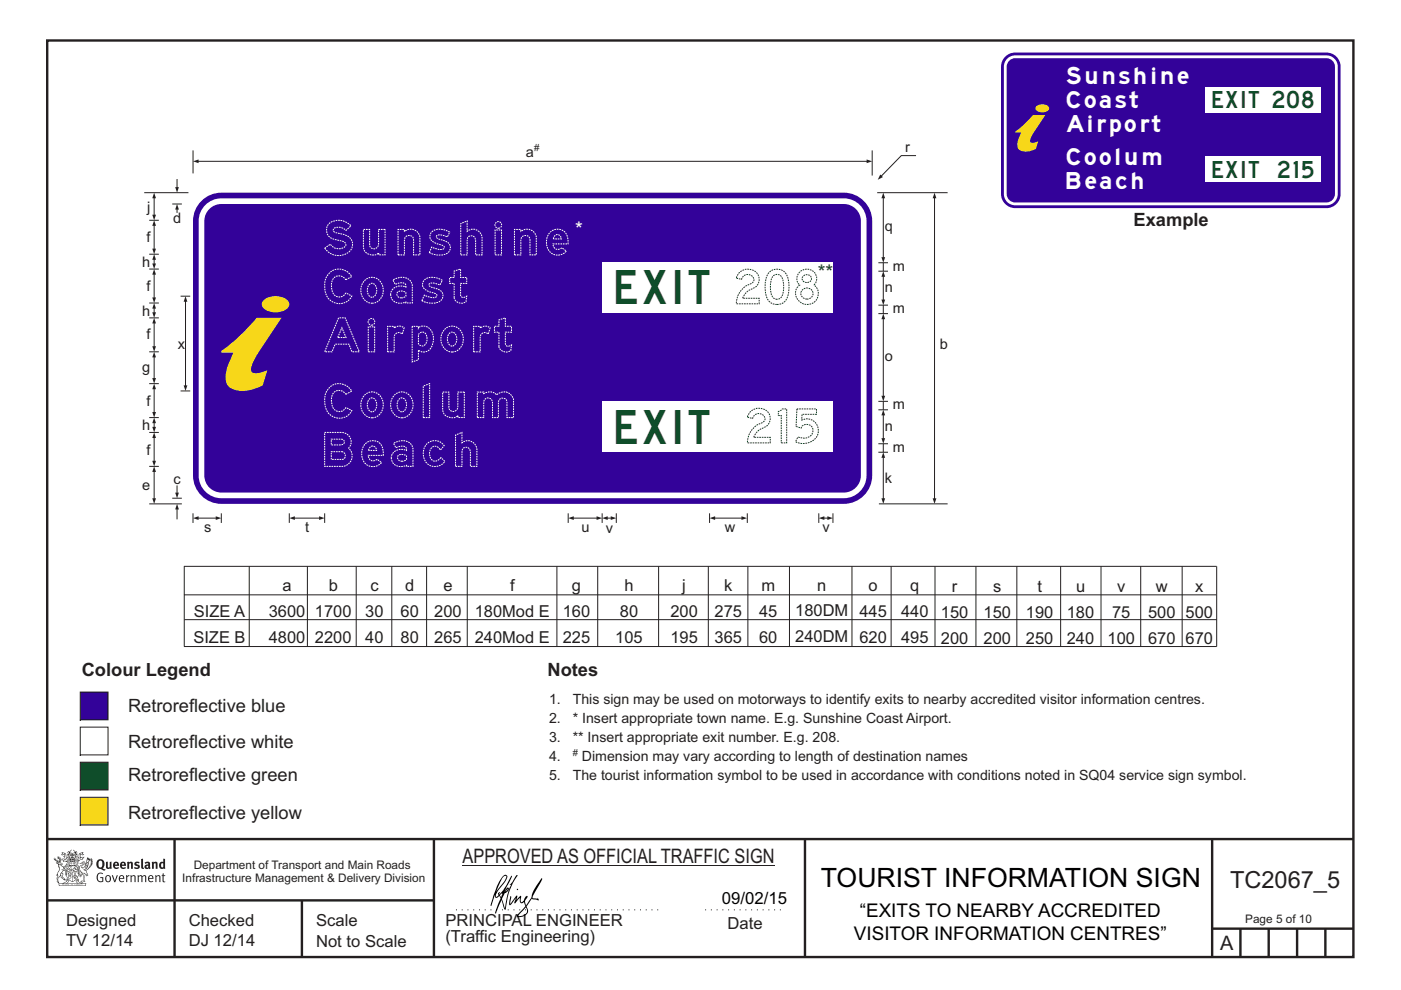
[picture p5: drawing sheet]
<svg xmlns="http://www.w3.org/2000/svg" width="297mm" height="210mm" viewBox="0 0 297 210" stroke-linecap="round" stroke-linejoin="round" font-family="sans-serif">
<g fill="none" stroke="#231f20" stroke-width=".51">
<path d="M10 8.6h276.9v194.4h-276.9zM10 178h277M37 178v25M92 178v25M170.7 177.9v25M257 178v25M10 191h82M64 191v12M257 197h30M263 197v6M269 197v6M275 197v6"/>
<path d="M281 197v6"/>
</g>
<path d="M96.7 193h43.3M149.5 193h16.8" fill="none" stroke="#231f20" stroke-width=".21" stroke-dasharray=".2 1" stroke-linecap="butt"/>
<path d="M98.1 183.5h66.1" fill="none" stroke="#231f20" stroke-width=".21"/>
<g fill="#231f20">
<path d="M21.1 182.6a.94 .94 0 0 0 .2 1.4 .84 .84 0 0 0 0-1.5zM20.7 182.5a.92 .92 0 0 1 1.2-.1 .92 .92 0 0 1 .2 1.2l-.3 .6 .6 .2-.1 .2-.6-.1a1.41 1.41 0 0 1-1.3-1.2z" fill-rule="evenodd"/>
<path d="M22.5 182.8l.4-.1v1.2l.1 .1 .3-.1v-1.1h.3l.1 1.4a1.26 1.26 0 0 1-1.2-.1z" fill-rule="evenodd"/>
<path d="M24.5 183.1l-.1 .3h.4l-.1-.3zM24.1 183a.66 .66 0 0 1 .9-.1 .66 .66 0 0 1 .2 .8h-.8v.2a.42 .42 0 0 0 .7 0l.1 .2a.79 .79 0 0 1-1.1 0 .79 .79 0 0 1 0-1.1z" fill-rule="evenodd"/>
<path d="M26 183.1l-.1 .3h.4l-.1-.3zM25.6 183a.66 .66 0 0 1 .9-.1 .66 .66 0 0 1 .2 .8h-.8v.2a.42 .42 0 0 0 .6 0l.2 .2a.79 .79 0 0 1-1.1 0 .79 .79 0 0 1 0-1.1z" fill-rule="evenodd"/>
<path d="M26.9 182.8l.4-.1v.2a.46 .46 0 0 1 .5-.1 .46 .46 0 0 1 .4 .4v1.1h-.4v-1l-.1-.2-.3 .1v1.1h-.4z" fill-rule="evenodd"/>
<path d="M28.6 183l.5-.3 .5 .2-.1 .2h-.5l-.1 .2a.56 .56 0 0 1 .7 .6 .56 .56 0 0 1-.8 .4l-.4-.1 .2-.3 .4 .1 .2-.1-.6-.4z" fill-rule="evenodd"/>
<path d="M29.9 182.2l.4-.1v1.8l.2 .4h-.3l-.2-.2z" fill-rule="evenodd"/>
<path d="M31.1 183.7v.3l.3-.1v-.3zM30.7 183a.67 .67 0 0 1 .6-.2 .67 .67 0 0 1 .5 .5l.1 .8-.2 .3-.2-.2a.5 .5 0 0 1-.7 0 .5 .5 0 0 1 0-.7l.6-.1v-.3l-.6 .1z" fill-rule="evenodd"/>
<path d="M32.2 182.8l.3-.1 .1 .2a.46 .46 0 0 1 .5-.1 .46 .46 0 0 1 .3 .4v1.1h-.4v-1l-.1-.2-.3 .1v1.1h-.4z" fill-rule="evenodd"/>
<path d="M34.3 183.1l-.1 .7 .2 .2 .2-.1v-.7zM34.6 182.1l.4 .1 .1 2.1-.4-.1a.71 .71 0 0 1-1-.6 .71 .71 0 0 1 .9-.7z" fill-rule="evenodd"/>
<path d="M20.8 185.3l.7-.2 .4 .2-.2 .1a.69 .69 0 0 0-.8 .1 .69 .69 0 0 0-.1 .9l.2 .4 .5 .1h.2v-.7h-.4l-.1-.2h.7v1a.96 .96 0 0 1-1.2-.1 .96 .96 0 0 1-.2-1.1z" fill-rule="evenodd"/>
<path d="M22.6 185.9a.57 .57 0 0 0-.1 .7 .57 .57 0 0 0 .6 .3 .7 .7 0 0 0-.2-1.1zM22.5 185.8a.69 .69 0 0 1 1.1 .6 .69 .69 0 0 1-1.1 .5 1.04 1.04 0 0 1 0-1.1z" fill-rule="evenodd"/>
<path d="M23.7 185.7l.2-.1 .4 1.3 .4-1.3h.3l-.6 1.5h-.2z" fill-rule="evenodd"/>
<path d="M25.6 185.8l-.2 .4h.7l-.2-.4zM25.4 185.8a.59 .59 0 0 1 .7-.1 .59 .59 0 0 1 .2 .7h-.9a.45 .45 0 0 0 .3 .5 .45 .45 0 0 0 .5-.1l.1 .1a.74 .74 0 0 1-1-.1 .74 .74 0 0 1 .1-1z" fill-rule="evenodd"/>
<path d="M26.7 185.7l.2-.1 .1 .2 .5-.2-.1 .3-.4 .2v1h-.2z" fill-rule="evenodd"/>
<path d="M27.6 185.7l.2-.1 .1 .2a.45 .45 0 0 1 .5-.2 .45 .45 0 0 1 .3 .4v1.1h-.2v-1.1l-.2-.2-.4 .2v1.1h-.2z" fill-rule="evenodd"/>
<path d="M29.1 185.7l.3-.1v.2l.4-.2 .4 .3 .3-.3a.37 .37 0 0 1 .5 .4v1.1h-.2v-1.1l-.2-.2-.4 .2v1.1h-.2v-1.1l-.2-.2-.4 .2v1.1h-.2z" fill-rule="evenodd"/>
<path d="M31.8 185.8l-.2 .4h.7l-.2-.4zM31.5 185.8a.59 .59 0 0 1 .8-.1 .59 .59 0 0 1 .2 .7h-.9a.45 .45 0 0 0 .3 .5 .45 .45 0 0 0 .5-.1l.1 .1a.74 .74 0 0 1-1-.1 .74 .74 0 0 1 0-1z" fill-rule="evenodd"/>
<path d="M32.9 185.7l.2-.1 .1 .2a.45 .45 0 0 1 .4-.2 .45 .45 0 0 1 .4 .4v1.1h-.2v-1.1l-.2-.2-.4 .2v1.1h-.3z" fill-rule="evenodd"/>
<path d="M34.5 185.3l.2-.1v.4h.4l-.1 .2h-.3v1v.1h.3l-.1 .2-.4-.1v-1.2h-.2v-.2h.2z" fill-rule="evenodd"/>
<path d="M13.2 180.9l.5 .1-.6 .3 .3-.3zM13.7 181.2l.3 .1 .1 1 .3-.5 .1 .5h-.2l-.1 .3-.7 .1v-.3l-.4-.1 .3-.1 .6 .2-.4-.7h.2zM13.2 180.7v.4l-.3 .2 .3 .1 .4-.2 .1 .4-.3 .2h.2l.2 .5-.4-.2-.4 .1 .5 .6 .2-.1 .8 .1-.6 .6 .2 .1 .6-.2-.1-.3 .3-.2h-.2l-.1 .4-.5 .2 .5-.7h-.5l.6-.2-.4 .1 .3-.3-.1-.6-.1-.1-.3 .5v-.2a.8 .8 0 0 0-.9-1.1z" fill-rule="evenodd"/>
<path d="M17 181.1l.5-.2-.3 .2 .4 .2zM16.8 181.2h.1l.1 .9 .3-.2 .4-.1-.3 .3v.2h-.4l-.3 .3-.1-.3-.3-.1 .1-.1-.1-.4 .4 .6 .1-.1zM16.3 181.5l-.1 .9 .4 .1h-.6l.6 .1-.2 .1h-.3l.4 .4h-.2v.3l-.5-.8 .5 1 .4-.6-.4-.2 .9-.5 .2 .1 .4-.5 .1-.2-.8 .2-.1-.7 .4 .2 .5-.2-.4-.2 .2-.2a.88 .88 0 0 0-1 1.2z" fill-rule="evenodd"/>
<path d="M15.5 182.9l.3 .2h-.2v.3v-.3h-.2l.2-.1z" fill-rule="evenodd"/>
<path d="M15.1 182.9l.2 .2h-.2v.3v-.3h-.2h.2z" fill-rule="evenodd"/>
<path d="M14.9 182.8h.9l.1 .7-.3 .1-.8-.1zM14.8 182.4l-.2 1.2h1.4l-.2-1.2-.1 .2h-.8z" fill-rule="evenodd"/>
<path d="M14.9 184.5v.2l.3-.1-.1-.2zM14.4 183.8l.2 .2-.3 .2v.5l.2 .1 .3-.1-.4-.4 .3 .1h.4l-.2-.4 .2-.2zM14.3 183.7h.9a.5 .5 0 0 0 .1 .8l-.3 .3a.47 .47 0 0 1-.7-.1 .47 .47 0 0 1 0-.6l.1-.1z" fill-rule="evenodd"/>
<path d="M15.6 184.2l.1-.1a.33 .33 0 0 1 .5-.2 .33 .33 0 0 1 .1 .5l-.3-.1 .2-.2h-.4l-.1 .1h.2l.1 .3h.3v.2h-.6l.1-.1-.3-.1zM15.5 184.2l-.1 .4h.2l-.1 .2h.9v-.2a.44 .44 0 0 0 0-.7 .44 .44 0 0 0-.7 .1z" fill-rule="evenodd"/>
<path d="M15.7 185.7l.4 .1zM15.9 185.2l.1 .4h-.2zM15.9 185.1l-.3 .7-.3 .2a.98 .98 0 0 1 1.1 .1z" fill-rule="evenodd"/>
<path d="M15.6 186l.3 .2v-.2h.2l-.2 .5v-.2l-.3 .1 .2-.2z" fill-rule="evenodd"/>
<path d="M15 185.3l.1 .1-.2 .3zM14.6 185.9h.4a.22 .22 0 0 1-.2 .3 .22 .22 0 0 1-.2-.3zM14.5 185.3l.2 .4zM14.6 185.8l.4 .1zM14.7 185.2l.2 .1-.1 .4zM14.4 185.2l.1 .5a.36 .36 0 0 0 0 .5 .36 .36 0 0 0 .5 0 .36 .36 0 0 0 .1-.5 .41 .41 0 0 0-.1-.5 .41 .41 0 0 0-.6 0z" fill-rule="evenodd"/>
<path d="M14.6 184.1l.2 .2z" fill-rule="evenodd"/>
<path d="M18.3 183.4l.1-.1v.4l-.5 .4z" fill-rule="evenodd"/>
<path d="M17.5 182.9l.2-.1 .3 .2-.7 .8-.1 .3 .3 .1a1.07 1.07 0 0 0 .7-.9l.4-.3v.2a1.36 1.36 0 0 1-1 1.3 1.32 1.32 0 0 0 1.2-1.6l.5-.7-.2 .5 .4-.2-.4 .4 .4-.2-.4 .4h.4l-.5 .2h.4l-.4 .2h.4l-.4 .1 .1 .1h-.2l.1 .2-.2 .1a.82 .82 0 0 1-1 .6l.3 .1 .5 .9-.3 .1-.2-.4-.4-.2 .1 1.8 .2 .1-.6 .2-.2-.2 .5-.1v-.2a2.24 2.24 0 0 0-.7-2.1v-.3a.69 .69 0 0 1 .6-.9l.1-.2zM16.6 184.5l.5 1.3 .1-.8 .2 .3-.3 .7-.4-.8h-.1l.1-.2zM18.5 182.2l.1 .3 .2-.2v.3l.2-.3v.2l-.8 .6zM16.8 183.2l.7-.1 .1 .2a.87 .87 0 0 0-.8 .6 .87 .87 0 0 0 .2 .9l.2 .4-.1 .5-.3-1.1-.2-.1-.1 .1 .1 .2-.2 .4 .3 .1 .2 .7h.3l.3-.6a1.62 1.62 0 0 1 .1 1.4h-.3l-.2 .3h.2l.1 .2 .2-.2h.5l-.2-.3-.1-1.5 .2 .1a.4 .4 0 0 0 .2 .3 .4 .4 0 0 0 .5 0l-.5-1 .8-.6 .1-.3h.3l-.1-.1 .3-.3h-.2l.2-.3-.1 .1 .1-.3-.1 .1 .1-.4h-.1l.1-.3v-.1l-.2 .2-.1-.4-.2 .4-.1-.4-.1 .2-.2-.3v.3l-.2-.4-.4 1.6a.58 .58 0 0 1-.8 .6l.7-.8v-.4h-.4z" fill-rule="evenodd"/>
<path d="M18.2 185.4l.3 .1z" fill-rule="evenodd"/>
<path d="M12.5 187.4h5.7l-.1 .4h-5.5zM13.5 187.4l.5-.3 .4-.4v.1l.1 .1-.3 .4zM14 186.6l.3-.1-.2 .3zM16.3 186.7l.4 .4 .5 .3h-.6l-.3-.3-.1-.2zM16.4 186.5l.2 .1-.1 .2zM12.4 187.4l.1 .5h5.7l.1-.5-.8-.1-.6-.2-.3-.2 .1-.5a.47 .47 0 0 0-.6 .4 .47 .47 0 0 0 .4 .6h-2.3a.47 .47 0 0 0 .4-.6 .47 .47 0 0 0-.6-.4l.1 .5-.3 .2-.6 .2z" fill-rule="evenodd"/>
<path d="M13.3 187.6v.1zM13.3 187.5l-.1 .3h.2z" fill-rule="evenodd"/>
<path d="M13.5 187.5l.1 .2 .1-.2v.2z" fill-rule="evenodd"/>
<path d="M13.9 187.5l.1 .2zM13.8 187.5v.3l.2-.1v-.1z" fill-rule="evenodd"/>
<path d="M14.2 187.6l.1 .1zM14.2 187.5l-.1 .3h.3z" fill-rule="evenodd"/>
<path d="M14.4 187.5h.2l.1 .3h-.3z" fill-rule="evenodd"/>
<path d="M15.1 187.6v.1zM15.1 187.5l-.1 .3h.2z" fill-rule="evenodd"/>
<path d="M15.3 187.5h.2l-.1 .3z" fill-rule="evenodd"/>
<path d="M15.8 187.5h.2l-.1 .3z" fill-rule="evenodd"/>
<path d="M16.1 187.5l.1 .3z" fill-rule="evenodd"/>
<path d="M16.3 187.5l.1 .2zM16.3 187.5v.3l.2-.1v-.1z" fill-rule="evenodd"/>
<path d="M16.6 187.5h.2v.3h-.2z" fill-rule="evenodd"/>
<path d="M16.9 187.5l.1 .3h-.1z" fill-rule="evenodd"/>
<path d="M17.1 187.5l.1 .3z" fill-rule="evenodd"/>
<path d="M17.3 187.5l.1 .3z" fill-rule="evenodd"/>
<path d="M14.9 182.1a.71 .71 0 0 1 .9 .1zM15.6 182.2l.2 .2zM15 182.2l.3 .1zM14.8 182.3l.1 .1zM15.2 181.9h.3zM15.2 181.3h.1v.2zM15.2 181h.2v.2zM15.3 181.6l.1 .2h-.2zM15.4 181.3l.1 .2zM15 181.3l.1 .1-.1 .1zM15.6 181.3h.1v.2zM14.4 180.6l-.3 .3 .5-.2v.4h-.3l-.1 .6 .2-.5 .3 .9v.4h1.2v-.4l.4-.9 .2 .3-.2-.5-.2 .1v-.4l.4 .2-.3-.4-.2 .3-.5-.6v.1a.41 .41 0 0 1 .3 .3 .41 .41 0 0 1-.1 .5l.1-.2a1 1 0 0 1 0 1.1l-.2-.1-.1-.3h.4l-.2-.2 .2-.3-.3 .1v-.4l-.3 .2-.2-.2 .1 .4-.4-.1 .1 .3-.1 .2h.4l-.1 .3-.3 .1a.93 .93 0 0 1 .1-1.1l.1 .3v-.4h-.2l.4-.6-.5 .5-.1-.2z" fill-rule="evenodd"/>
<path d="M12.4 183.4l.4 .1 .6 .5v.2a.83 .83 0 0 1 .6 1.2v-.2a.75 .75 0 0 0-1-.8l.4 .2-.6 .7-.1 .5a.95 .95 0 0 0-.3 1.3l-.1-.1a.77 .77 0 0 1 .1-1.1l-.1-.5-.1 .1 .2-.5a1.31 1.31 0 0 0 0-1.6zM13 185.2l.3 .1-.1 .8 .5 .4-.2-.1a.68 .68 0 0 1-.6-.8zM12.1 183a.68 .68 0 0 1 1 .3l-.5 .1-.1-.3zM11.4 182.1a1.19 1.19 0 0 0 1 .8h-.5l.4 .4 .1 .6a.9 .9 0 0 1-.2 1.2l-.3 .5h.3v.2a1.04 1.04 0 0 0-.1 1.2l.2 .3 .3-.1-.1-.1a.8 .8 0 0 1 .2-1.2l.1-.2a.89 .89 0 0 0 1.1 .9l-.6-.6 .1-.8-.3-.1 .4-.5 .4 .3 .1 .8a1.01 1.01 0 0 0-.3-1.4l.3-.6-.4 .4a.41 .41 0 0 1 .4-.5h-.1l-.5 .2-.5-.4h.3a.5 .5 0 0 0-.5-.5l.3-.4-.3 .2 .3-.4-.1-.3-.1 .4-.1-.6-.1 .3-.1-.5-.1 .3-.3-.2 .3 .3-.3-.1a.62 .62 0 0 1 .5 .9l-.1-.4v.4l-.3-.1v-.4l-.1 .3-.1-.3-.1 .2-.1-.5-.1 .3-.1-.4v.4z" fill-rule="evenodd"/>
<path d="M12.6 183.1l.1-.1 .2 .2z" fill-rule="evenodd"/>
<path d="M14 183.6h2.7v1l-.1-.9h-2.5v1.2h2.5v-.3v.6v-.2h-1.2v1.9a2.13 2.13 0 0 0 1.3-1.7 1.69 1.69 0 0 1-1.6 1.8l-.6-.4-.4-.6-.1-1.2v.6l.4 .8 .9 .7v-1.9h-1.2z" fill-rule="evenodd"/>
<circle cx="17.7" cy="182.9" r=".08"/>
</g>
<g fill="#000">
<path d="M107.5 188.6l.2-.1-.5 .6zM106.3 189.5l.3 .1-.3 .7-.3-.4zM106.8 185.9l.5-.1a9.3 9.3 0 0 1-2 3.2l-.1 .2 1-2.5zM106.5 185.9a14.7 14.7 0 0 0-2.2 5l-.3 1.1 .1 .2 .8-2.4a.42 .42 0 0 0 .2 .6 .42 .42 0 0 0 .6-.2l.2-.2 .2 .5-1.1 3.2h.2l1.1-2.8 .6 1.9 .2 .2 .2-.5a13.5 13.5 0 0 1 2-6.2l.4-.6-.1-.1-1.6 2.1 .4-.1a14.9 14.9 0 0 0-1.3 5.1l-.4-1.2a1.39 1.39 0 0 1 .2-1.8l.1-.2a.92 .92 0 0 0 .8-1.2 .75 .75 0 0 0-.7 .7l-.2 .2 1.6-3.4-.1-.1-.4 .7a10.5 10.5 0 0 1-2.2 3.3l.2-.4a.32 .32 0 0 0-.4 .1 .32 .32 0 0 0 .1 .5l-.5 .3a3.2 3.2 0 0 1 1.1-2.2l.5-.6a2.49 2.49 0 0 0 .7-1.7l-.3-.2z" fill-rule="evenodd"/>
<path d="M109.6 188.5l.3 .3h-.3z" fill-rule="evenodd"/>
<path d="M111.5 192.4a1.15 1.15 0 0 1 .1 1.3 1.15 1.15 0 0 1-1.2 .6h-.5zM108.1 190.1l-.2 1.6 .3 .3 1.2-1.5-.3 1.1 1.1-1.2a.94 .94 0 0 0 .4 1.2l.5-.3 .3 .9-1.2 1.3a.98 .98 0 0 0-.5 1 1.9 1.9 0 0 0 2.3-1.3l-.1-.3a1.02 1.02 0 0 1 .3-1.4l.5-.9 1.5 .3-.2-.5v.3l-1.1-.2v-.3l2-3.5 .1-.3-.1-.1-1.8 2.7a6.6 6.6 0 0 1-1.5 3l-.2-.2a1.01 1.01 0 0 1 .4-1.4l.1-.3-.3-.1-.3 .4-.2 .6-.5 .4-.2-.4 .1-.9-.2-.1-.8 .9 .2-.9-.1-.1-1.4 1.8 .2-1.4v-.2z" fill-rule="evenodd"/>
</g>
<path d="M17 146.8v5.9h5.9v-5.9z" fill-rule="evenodd" fill="#330299" stroke="#231f20" stroke-width=".21"/>
<path d="M17 154.2v5.9h5.9v-5.9z" fill-rule="evenodd" fill="#fff" stroke="#231f20" stroke-width=".21"/>
<path d="M17 169.1v5.9h5.9v-5.9z" fill-rule="evenodd" fill="#f7d719" stroke="#231f20" stroke-width=".21"/>
<path d="M17 161.7v5.9h5.9v-5.9z" fill-rule="evenodd" fill="#0f4d2a" stroke="#231f20" stroke-width=".21"/>
<g fill="none" stroke="#231f20" stroke-width=".21">
<path d="M39 120.1h218.9M39 126.2h218.9M39.1 120.1v17M39.1 131.4h218.9M52.8 120.1v17M65.2 120.1v17M75.5 120.1v17M83.1 120.1v17M90.4 120.1v17M99.1 120.1v17M118.1 120.1v17M126.7 120.1v17"/>
<path d="M139.6 120.1v17M150.2 120.1v17M158.6 120.1v17M167.4 120.1v17M180.6 120.1v17M188.9 120.1v17M198.2 120.1v17M206.9 120.1v17M215.6 120.1v17M224.9 120.1v17M233.4 120.1v17M241.9 120.1v17"/>
<path d="M250.6 120.1v17M258 120.1v17h-219"/>
</g>
<path d="M42.7 42.6a6 6 0 0 1 4.2-1.7h132a6 6 0 0 1 6 6v54a6 6 0 0 1-6 6h-132a6 6 0 0 1-6-6v-54a6 6 0 0 1 1.8-4.3z" fill-rule="evenodd" fill="#330299"/>
<path d="M43.8 43.2a4.8 4.8 0 0 1 3.1-1.1h132a4.8 4.8 0 0 1 4.8 4.8v54a4.8 4.8 0 0 1-4.8 4.8h-132a4.8 4.8 0 0 1-4.8-4.8v-54a4.8 4.8 0 0 1 1.7-3.7z" fill-rule="evenodd" fill="#fff"/>
<path d="M44.4 44.3a3.6 3.6 0 0 1 2.5-1h132a3.6 3.6 0 0 1 3.6 3.6v54a3.6 3.6 0 0 1-3.6 3.6h-132a3.6 3.6 0 0 1-3.6-3.6v-54a3.6 3.6 0 0 1 1.1-2.6z" fill-rule="evenodd" fill="#330299"/>
<g fill="#fff">
<path d="M127.7 85.1h48.9v10.8h-48.9z"/>
<path d="M127.7 55.7h48.9v10.8h-48.9z"/>
</g>
<path d="M46.9 74.4a38.5 38.5 0 0 0 7.6-7h5.2l-5.7 8.7a3.4 3.4 0 0 0-.6 2.8 3 3 0 0 0 2.8-.2l.5-.2-1 3.3a7.4 7.4 0 0 1-6.9 .5 3.1 3.1 0 0 1-.9-3.4l.5-1.5 1.1-2.6h-2.6zM55.8 63.8a4.1 4.1 0 0 1 5.2 0 1.32 1.32 0 0 1-.8 2.1 4.1 4.1 0 0 1-4.4-.6 1.1 1.1 0 0 1 0-1.5z" fill-rule="evenodd" fill="#f7d719"/>
<path d="M39.3 63.8v18.1M38.3 82.9h2" fill="none" stroke="#231f20" stroke-width=".21"/>
<g fill="#231f20">
<path d="M38.9 81.7h.8l-.4 1.2z"/>
<path d="M39.3 62.8l.4 1.2h-.8z"/>
</g>
<path d="M40.9 31.9v4.9M41.9 34.2h142M38.3 62.8h2" fill="none" stroke="#231f20" stroke-width=".21"/>
<g fill="#231f20">
<path d="M40.9 34.2l1.2-.4v.8z"/>
<path d="M183.7 33.8l1.2 .4-1.2 .4z"/>
</g>
<path d="M194.2 33h-3.1l-4.3 4.4" fill="none" stroke="#231f20" stroke-width=".21"/>
<path d="M186.6 37l.6 .6-1.1 .5z" fill="#231f20"/>
<path d="M184.9 31.9v5.3M186 40.9h14.9M187.3 67.5v16.6" fill="none" stroke="#231f20" stroke-width=".21"/>
<g fill="#231f20">
<path d="M187.3 66.5l.4 1.2h-.8z"/>
<path d="M186.9 83.9h.8l-.4 1.2z"/>
</g>
<path d="M187.3 96.9v9" fill="none" stroke="#231f20" stroke-width=".21"/>
<g fill="#231f20">
<path d="M187.3 95.9l.4 1.2h-.8z"/>
<path d="M186.9 105.7h.8l-.4 1.2z"/>
</g>
<path d="M187.3 41.9v12.8" fill="none" stroke="#231f20" stroke-width=".21"/>
<g fill="#231f20">
<path d="M187.3 40.9l.4 1.2h-.8z"/>
<path d="M186.9 54.5h.8l-.4 1.2z"/>
</g>
<path d="M198.1 41.9v64" fill="none" stroke="#231f20" stroke-width=".21"/>
<g fill="#231f20">
<path d="M198.1 40.9l.4 1.2h-.8z"/>
<path d="M197.7 105.7h.8l-.4 1.2z"/>
</g>
<path d="M31.6 57.1h2.1M31.6 67.4h2.1M31.6 91.7h2.1M32.7 99.9v6M186.3 106.9h14.6" fill="none" stroke="#231f20" stroke-width=".21"/>
<g fill="#231f20">
<path d="M32.3 105.7h.8l-.4 1.2z"/>
<path d="M32.7 98.9l.4 1.2h-.8z"/>
</g>
<path d="M37.5 103v1.7" fill="none" stroke="#231f20" stroke-width=".21"/>
<path d="M37.1 104.5h.8l-.4 1.2z" fill="#231f20"/>
<path d="M36.5 105.7h2.1M37.5 107.9v2.3" fill="none" stroke="#231f20" stroke-width=".21"/>
<path d="M37.5 106.9l.4 1.2h-.8z" fill="#231f20"/>
<path d="M37.5 38v1.9" fill="none" stroke="#231f20" stroke-width=".21"/>
<path d="M37.1 39.7h.8l-.4 1.2z" fill="#231f20"/>
<path d="M37.5 44.3v.9" fill="none" stroke="#231f20" stroke-width=".21"/>
<path d="M37.5 43.3l.4 1.2h-.8z" fill="#231f20"/>
<path d="M36.5 43.3h2.1M32.7 89.6v1.1M31.6 106.9h7" fill="none" stroke="#231f20" stroke-width=".21"/>
<g fill="#231f20">
<path d="M32.3 90.5h.8l-.4 1.2z"/>
<path d="M32.7 88.6l.4 1.2h-.8z"/>
</g>
<path d="M32.7 65.3v1.1" fill="none" stroke="#231f20" stroke-width=".21"/>
<g fill="#231f20">
<path d="M32.3 66.2h.8l-.4 1.2z"/>
<path d="M32.7 64.3l.4 1.2h-.8z"/>
</g>
<path d="M32.7 54.9v1.2" fill="none" stroke="#231f20" stroke-width=".21"/>
<g fill="#231f20">
<path d="M32.3 55.9h.8l-.4 1.2z"/>
<path d="M32.7 53.9l.4 1.2h-.8z"/>
</g>
<path d="M31.6 74.6h2.1M31.6 98.9h2.1M32.7 92.7v5.2" fill="none" stroke="#231f20" stroke-width=".21"/>
<g fill="#231f20">
<path d="M32.3 97.7h.8l-.4 1.2z"/>
<path d="M32.7 91.7l.4 1.2h-.8z"/>
</g>
<path d="M32.7 68.4v5.2" fill="none" stroke="#231f20" stroke-width=".21"/>
<g fill="#231f20">
<path d="M32.3 73.4h.8l-.4 1.2z"/>
<path d="M32.7 67.4l.4 1.2h-.8z"/>
</g>
<path d="M30.6 40.9h9.4M32.7 41.9v3.8" fill="none" stroke="#231f20" stroke-width=".21"/>
<g fill="#231f20">
<path d="M32.7 40.9l.4 1.2h-.8z"/>
<path d="M32.3 45.5h.8l-.4 1.2z"/>
</g>
<path d="M32.7 75.6v4.8M31.6 81.4h2.1" fill="none" stroke="#231f20" stroke-width=".21"/>
<g fill="#231f20">
<path d="M32.3 80.2h.8l-.4 1.2z"/>
<path d="M32.7 74.6l.4 1.2h-.8z"/>
</g>
<path d="M31.6 53.9h2.1M31.6 64.3h2.1M31.6 88.6h2.1M32.7 82.4v5.2" fill="none" stroke="#231f20" stroke-width=".21"/>
<g fill="#231f20">
<path d="M32.3 87.4h.8l-.4 1.2z"/>
<path d="M32.7 81.4l.4 1.2h-.8z"/>
</g>
<path d="M31.6 46.7h2.1M32.7 58.1v5.2" fill="none" stroke="#231f20" stroke-width=".21"/>
<g fill="#231f20">
<path d="M32.3 63.1h.8l-.4 1.2z"/>
<path d="M32.7 57.1l.4 1.2h-.8z"/>
</g>
<path d="M32.7 47.7v5.2" fill="none" stroke="#231f20" stroke-width=".21"/>
<g fill="#231f20">
<path d="M32.3 52.7h.8l-.4 1.2z"/>
<path d="M32.7 46.7l.4 1.2h-.8z"/>
</g>
<path d="M186.2 95.9h2.1M186.2 94.1h2.1M187.3 87.9v5.2" fill="none" stroke="#231f20" stroke-width=".21"/>
<g fill="#231f20">
<path d="M186.9 92.9h.8l-.4 1.2z"/>
<path d="M187.3 86.9l.4 1.2h-.8z"/>
</g>
<path d="M187.3 58.5v5.2M186.2 66.5h2.1M186.2 64.7h2.1M186.2 86.9h2.1M186.2 85.1h2.1M187.3 85.1v1.8M187.3 94.1v1.8" fill="none" stroke="#231f20" stroke-width=".21"/>
<g fill="#231f20">
<path d="M186.9 63.5h.8l-.4 1.2z"/>
<path d="M187.3 57.5l.4 1.2h-.8z"/>
</g>
<path d="M186.2 57.5h2.1M186.2 55.7h2.1M187.3 55.7v1.8M187.3 64.7v1.8M40.9 108.9v2M41.9 109.9h4" fill="none" stroke="#231f20" stroke-width=".21"/>
<g fill="#231f20">
<path d="M45.7 109.5l1.2 .4-1.2 .4z"/>
<path d="M40.9 109.9l1.2-.4v.8z"/>
</g>
<path d="M46.9 108.9v2M61.3 108.9v2M62.4 109.9h5.4" fill="none" stroke="#231f20" stroke-width=".21"/>
<g fill="#231f20">
<path d="M61.3 109.9l1.2-.4v.8z"/>
<path d="M67.7 109.5l1.1 .4-1.1 .4z"/>
</g>
<path d="M128.7 109.9h.9M130.7 108.9v2M173.6 108.9v2M176.6 108.9v2" fill="none" stroke="#231f20" stroke-width=".21"/>
<g fill="#231f20">
<path d="M127.7 109.9l1.1-.4v.8z"/>
<path d="M129.5 109.5l1.2 .4-1.2 .4z"/>
</g>
<path d="M120.5 108.9v2M121.5 109.9h5.2M127.7 108.9v2" fill="none" stroke="#231f20" stroke-width=".21"/>
<g fill="#231f20">
<path d="M126.5 109.5l1.2 .4-1.2 .4z"/>
<path d="M120.5 109.9l1.1-.4v.8z"/>
</g>
<path d="M174.6 109.9h1" fill="none" stroke="#231f20" stroke-width=".21"/>
<g fill="#231f20">
<path d="M173.6 109.9l1.2-.4v.8z"/>
<path d="M175.4 109.5l1.2 .4-1.2 .4z"/>
</g>
<path d="M68.8 108.9v2M150.4 108.9v2M151.5 109.9h5.9M158.4 108.9v2" fill="none" stroke="#231f20" stroke-width=".21"/>
<g fill="#231f20">
<path d="M150.4 109.9l1.2-.4v.8z"/>
<path d="M157.2 109.5l1.2 .4-1.2 .4z"/>
</g>
<path d="M213.4 11.8l1.2-.6 .6-.1h66a3 3 0 0 1 3 3v27a3 3 0 0 1-3 3h-66a3 3 0 0 1-3-3v-27a3 3 0 0 1 1.2-2.3z" fill-rule="evenodd" fill="#330299"/>
<path d="M213.7 12.3l1-.5 .5-.1h66a2.41 2.41 0 0 1 2.4 2.4v27a2.41 2.41 0 0 1-2.4 2.4h-66a2.41 2.41 0 0 1-2.4-2.4v-27a2.4 2.4 0 0 1 .9-1.8z" fill-rule="evenodd" fill="#fff"/>
<path d="M214 12.9l.8-.5 .4-.1h66a1.81 1.81 0 0 1 1.8 1.8v27a1.81 1.81 0 0 1-1.8 1.8h-66a1.81 1.81 0 0 1-1.8-1.8v-27l.1-.4z" fill-rule="evenodd" fill="#330299"/>
<g fill="#fff">
<path d="M255.6 33.2h24.5v5.4h-24.5z"/>
<path d="M255.6 18.5h24.5v5.4h-24.5z"/>
</g>
<path d="M215.2 27.9l1.8-1.4 2-2.1h2.6l-2.7 4.1a2.13 2.13 0 0 0-.5 1.6 1.48 1.48 0 0 0 1.7-.1l-.5 1.6a3.3 3.3 0 0 1-3.7 0 2.35 2.35 0 0 1 .1-2.2l.5-1.3h-1.3zM219.8 22.5a1.76 1.76 0 0 1 2.6 .5 1.67 1.67 0 0 1-2.9 0z" fill-rule="evenodd" fill="#f7d719"/>
<g font-size="7.2" fill="#fff">
<text x="68.8" y="54.1">Sunshine</text>
<text x="68.8" y="64.3">Coast</text>
<text x="68.8" y="74.6">Airport</text>
<text x="68.8" y="88.6">Coolum</text>
<text x="68.8" y="98.9">Beach</text>
</g>
<g font-size="7.2" fill="#0f4d2a">
<text x="130.7" y="64.6">EXIT 208</text>
<text x="130.7" y="94.1">EXIT</text>
<text x="158.5" y="93.9">215</text>
</g>
<text font-size="5.6" fill="#010202" x="174" y="188">TOURIST INFORMATION SIGN</text>
<text font-size="5" fill="#231f20" x="260.8" y="188.4">TC2067_5</text>
<text font-size="4.2" fill="#fff" x="121.9" y="50.1">*</text>
<text font-size="4.2" fill="#0f4d2a" x="173.4" y="59.1">**</text>
<g font-size="4.2" fill="#231f20">
<text x="98.1" y="183">APPROVED AS OFFICIAL TRAFFIC SIGN</text>
<text x="258.7" y="201.6">A</text>
</g>
<g font-size="4" fill="#010202">
<text x="182.3" y="194.5">“EXITS TO NEARBY ACCREDITED</text>
<text x="181" y="199.4">VISITOR INFORMATION CENTRES”</text>
</g>
<g font-size="3.9" fill="#231f20">
<text x="240.3" y="47.9">Example</text>
<text x="17.3" y="143.5">Colour Legend</text>
<text x="116.1" y="143.5">Notes</text>
<text x="27.1" y="151.1">Retroreflective blue</text>
<text x="27.1" y="158.6">Retroreflective white</text>
<text x="27.1" y="165.6">Retroreflective green</text>
<text x="27.1" y="173.7">Retroreflective yellow</text>
</g>
<g font-size="3.6" fill="#fff">
<text x="226.2" y="17.7">Sunshine</text>
<text x="226.2" y="22.8">Coast</text>
<text x="226.2" y="28">Airport</text>
<text x="226.2" y="35">Coolum</text>
<text x="226.2" y="40.2">Beach</text>
</g>
<g font-size="3.6" fill="#0f4d2a">
<text x="257.1" y="23">EXIT 208</text>
<text x="257.1" y="37.7">EXIT</text>
<text x="271" y="37.7">215</text>
</g>
<text font-size="3.6" fill="#010202" x="153.1" y="191.8">09/02/15</text>
<g font-size="3.5" fill="#231f20">
<text x="59.9" y="125.4">a</text>
<text x="69.7" y="125.4">b</text>
<text x="78.5" y="125.4">c</text>
<text x="85.9" y="125.4">d</text>
<text x="94" y="125.4">e</text>
<text x="108.1" y="125.4">f</text>
<text x="121.3" y="125.4">g</text>
<text x="132.4" y="125.4">h</text>
<text x="144.7" y="125.4">j</text>
<text x="153.6" y="125.4">k</text>
<text x="161.4" y="125.4">m</text>
<text x="173.3" y="125.3">n</text>
<text x="184.2" y="125.4">o</text>
<text x="193" y="125.4">q</text>
<text x="201.8" y="125.6">r</text>
<text x="210.6" y="125.6">s</text>
<text x="220" y="125.6">t</text>
<text x="228.1" y="125.6">u</text>
<text x="236.9" y="125.6">v</text>
<text x="245.1" y="125.6">w</text>
<text x="253.4" y="125.6">x</text>
<text x="41.1" y="130.9">SIZE A</text>
<text x="57" y="130.9">3600</text>
<text x="66.8" y="130.9">1700</text>
<text x="77.5" y="130.9">30</text>
<text x="84.9" y="130.9">60</text>
<text x="92.1" y="130.9">200</text>
<text x="100.7" y="130.9">180Mod E</text>
<text x="119.3" y="130.9">160</text>
<text x="131.4" y="130.9">80</text>
<text x="142.1" y="130.9">200</text>
<text x="151.5" y="130.9">275</text>
<text x="160.9" y="130.9">45</text>
<text x="168.6" y="130.7">180DM</text>
<text x="182.2" y="130.9">445</text>
<text x="191" y="130.9">440</text>
<text x="199.5" y="131">150</text>
<text x="208.5" y="131">150</text>
<text x="217.5" y="131">190</text>
<text x="226.2" y="131">180</text>
<text x="235.8" y="131">75</text>
<text x="243.4" y="131">500</text>
<text x="251.4" y="131">500</text>
<text x="41" y="136.3">SIZE B</text>
<text x="57" y="136.3">4800</text>
<text x="66.8" y="136.3">2200</text>
<text x="77.5" y="136.3">40</text>
<text x="84.9" y="136.3">80</text>
<text x="92.1" y="136.3">265</text>
<text x="100.7" y="136.3">240Mod E</text>
<text x="119.3" y="136.3">225</text>
<text x="130.4" y="136.3">105</text>
<text x="142.1" y="136.3">195</text>
<text x="151.5" y="136.3">365</text>
<text x="160.9" y="136.3">60</text>
<text x="168.6" y="136.2">240DM</text>
<text x="182.2" y="136.3">620</text>
<text x="191" y="136.3">495</text>
<text x="199.5" y="136.5">200</text>
<text x="208.5" y="136.5">200</text>
<text x="217.5" y="136.5">250</text>
<text x="226.2" y="136.5">240</text>
<text x="234.8" y="136.5">100</text>
<text x="243.4" y="136.5">670</text>
<text x="251.4" y="136.5">670</text>
<text x="14" y="196.4">Designed</text>
<text x="40" y="196.4">Checked</text>
<text x="67" y="196.4">Scale</text>
<text x="94.4" y="196.3">PRINCIPAL ENGINEER</text>
<text x="154.3" y="197">Date</text>
<text x="14" y="200.8">TV 12/14</text>
<text x="40" y="200.8">DJ 12/14</text>
<text x="67" y="200.8">Not to Scale</text>
<text x="94.4" y="199.8">(Traffic Engineering)</text>
</g>
<g font-size="3.1" fill="#231f20">
<text x="111.5" y="33.2">a</text>
<text x="191.9" y="32.1">r</text>
<text x="31.2" y="44.9">j</text>
<text x="36.7" y="47.2">d</text>
<text x="31" y="51.4">f</text>
<text x="187.6" y="48.9">q</text>
<text x="30.2" y="56.6">h</text>
<text x="189.3" y="57.4">m</text>
<text x="31" y="61.8">f</text>
<text x="187.6" y="61.9">n</text>
<text x="30.2" y="66.9">h</text>
<text x="31" y="72">f</text>
<text x="189.3" y="66.4">m</text>
<text x="37.7" y="74">x</text>
<text x="187.6" y="76.6">o</text>
<text x="199.3" y="74">b</text>
<text x="30.2" y="79">g</text>
<text x="31" y="86.1">f</text>
<text x="189.3" y="86.8">m</text>
<text x="30.2" y="91.2">h</text>
<text x="187.6" y="91.3">n</text>
<text x="189.3" y="95.8">m</text>
<text x="31" y="96.4">f</text>
<text x="30.2" y="104">e</text>
<text x="36.8" y="102.7">c</text>
<text x="187.6" y="102.5">k</text>
<text x="43.3" y="112.9">s</text>
<text x="64.7" y="112.9">t</text>
<text x="123.3" y="112.9">u</text>
<text x="128.5" y="113">v</text>
<text x="153.6" y="112.9">w</text>
<text x="174.4" y="112.9">v</text>
</g>
<g font-size="3" fill="#231f20">
<text x="116.4" y="149.4">1.</text>
<text x="121.4" y="149.4">This sign may be used on motorways to identify exits to nearby accredited visitor information centres.</text>
<text x="116.4" y="153.4">2.</text>
<text x="121.4" y="153.4">* Insert appropriate town name. E.g. Sunshine Coast Airport.</text>
<text x="116.4" y="161.5">4.</text>
<text x="116.4" y="157.4">3.</text>
<text x="121.4" y="157.4">** Insert appropriate exit number. E.g. 208.</text>
<text x="123.4" y="161.5">Dimension may vary according to length of destination names</text>
<text x="116.4" y="165.5">5.</text>
<text x="121.4" y="165.5">The tourist information symbol to be used in accordance with conditions noted in SQ04 service sign symbol.</text>
</g>
<g font-size="2.5" fill="#231f20">
<text x="41.1" y="184.3">Department of Transport and Main Roads</text>
<text x="38.6" y="187.1">Infrastructure Management &amp; Delivery Division</text>
<text x="264" y="195.7">Page 5 of 10</text>
</g>
<text font-size="2.1" fill="#231f20" x="113.2" y="32">#</text>
<text font-size="2" fill="#231f20" x="121.4" y="160.3">#</text>
</svg>
